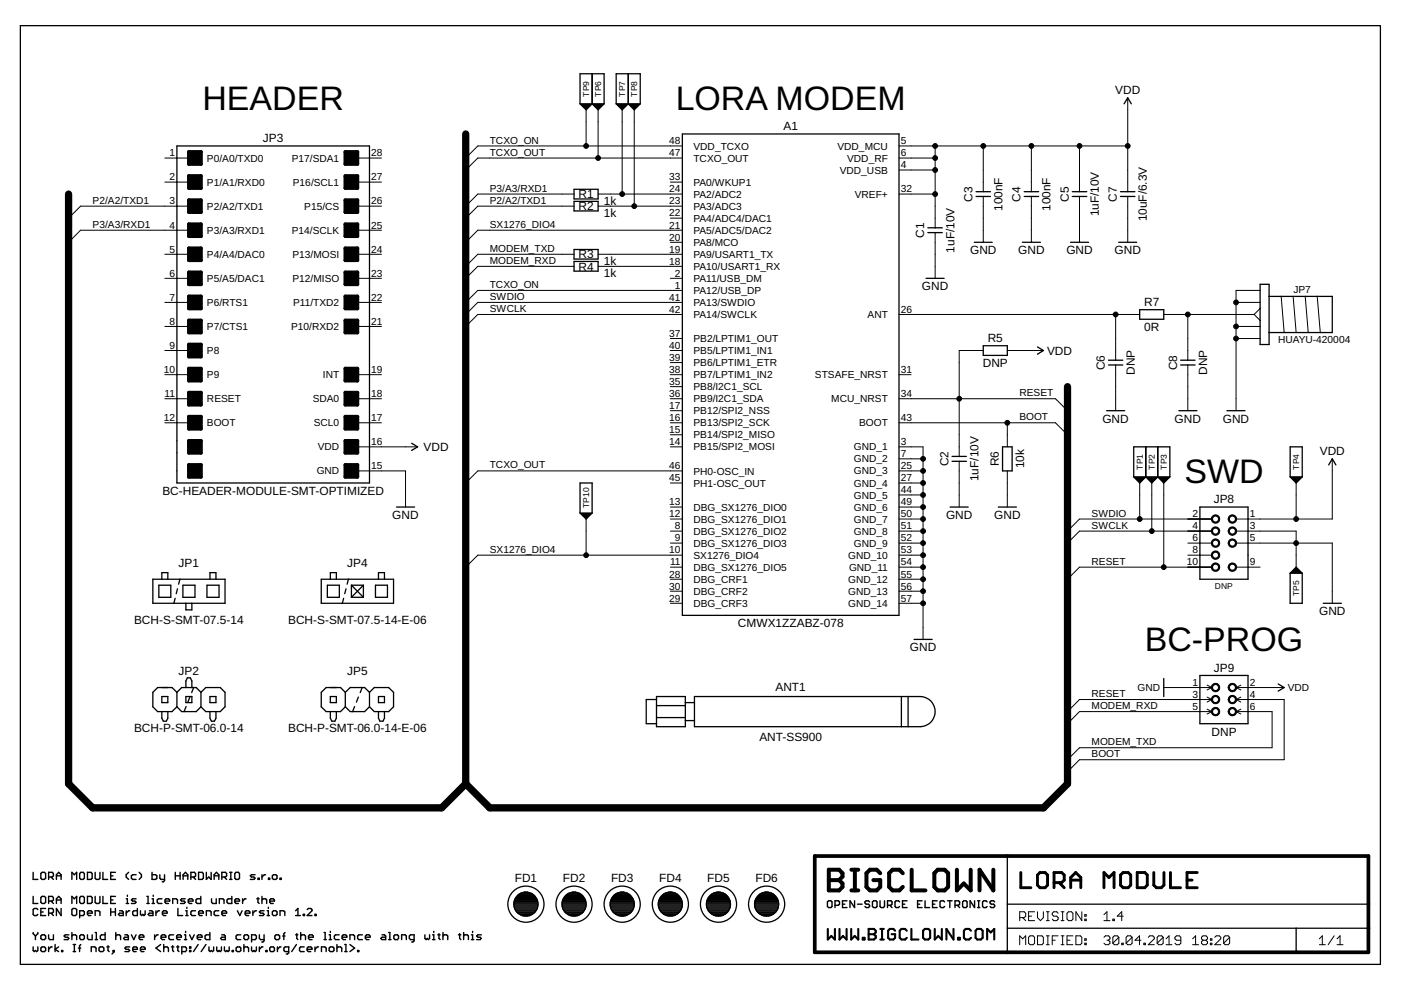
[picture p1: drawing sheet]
<svg xmlns="http://www.w3.org/2000/svg" width="297mm" height="210mm" viewBox="0 0 297 210" stroke-linecap="round" stroke-linejoin="round" font-family="sans-serif">
<g fill="none" stroke="#000" stroke-width=".3">
<path d="M7 185v1.5h1M7 190.1v1.5h1M7 197.7v.3l.5 .5M7.5 198.5v.7M8 192.8l-.2-.2h-.5l-.3 .2v1.1l.3 .2h.5l.2-.2M8 197.7v.3l-.5 .5M8.7 185.2l.2-.2h.5l.3 .2v1l-.3 .3h-.5l-.2-.3zM8.7 193.4h.5M8.9 190.1h.5l.3 .2v1l-.3 .3h-.5l-.2-.3v-1zM8.9 198.2h.5l.3 .3v.5l-.3 .2h-.5l-.2-.2v-.5zM9.7 192.6h-1v1.5h1M10.3 185.9h.8l.2-.2v-.5l-.2-.2h-.8v1.5"/>
<path d="M10.3 191.1h.8l.2-.3v-.5l-.2-.2h-.8v1.5M10.3 193.6h.8l.2-.2v-.6l-.2-.2h-.8v1.5M10.3 198.2v.8l.3 .2h.7v-1M10.8 185.9l.5 .6M10.8 191.1l.5 .5M10.8 193.6l.5 .5M12 186.5v-1l.4-.5 .6 .5v1M12 191.6v-1l.4-.5 .6 .5v1M12 185.7h1M12 190.8h1M13 192.6v1.5l-1-1.5v1.5M14.6 198.2h-.8l-.2 .3 .2 .2h.6l.2 .3-.2 .2h-.8"/>
<path d="M15.2 186.5v-1.5l.5 .5 .6-.5v1.5M15.2 191.6v-1.5l.5 .5 .6-.5v1.5M15.2 192.8l.3-.2h.5l.3 .2v1.1l-.3 .2h-.5l-.3-.2zM15.2 197.7v1.5M15.2 198.5l.3-.3h.5l.3 .3v.7M16.9 185.2l.2-.2h.5l.3 .2v1l-.3 .3h-.5l-.2-.3zM16.9 194.1h.7l.3-.2v-.5l-.3-.3h-.7v1.5M17.1 190.1h.5l.3 .2v1l-.3 .3h-.5l-.2-.3v-1zM17.1 198.2h.5l.3 .3v.5l-.3 .2h-.5l-.2-.2v-.5zM18.5 185h.8l.2 .2v1l-.2 .3h-.8zM18.5 193.6h1v-.2l-.2-.3h-.5l-.3 .3v.5l.3 .2h.5M18.5 190.1h.8l.2 .2v1l-.2 .3h-.8z"/>
<path d="M18.5 198.2v.8l.3 .2h.7v-1M20.2 185v1.2l.2 .3h.5l.3-.3v-1.2M20.2 190.1v1.2l.2 .3h.5l.3-.3v-1.2M20.2 194.1v-1h.7l.3 .3v.7M20.2 199.2h.5M20.2 197.7h.2v1.5M21.8 185v1.5h1M21.8 190.1v1.5h1M22.3 197.7v1.5h-.8l-.2-.2v-.5l.2-.3h.8M23.5 185.7h.5M23.5 192.6v1.5M23.5 190.8h.5"/>
<path d="M23.5 193.4h1M24.5 185h-1v1.5h1M24.5 190.1h-1v1.5h1M24.5 192.6v1.5M24.6 198.5l.2-.3h.5l.3 .3v.7M24.6 197.7v1.5M25.4 193.1h.5l.2 .3v.7h-.7l-.3-.2 .3-.3h.7M26.5 198.2h.5l.2 .3v.7h-.7l-.3-.2 .3-.3h.7M26.8 193.1v1M26.8 191.6h.5M26.8 190.6h.2v1M27 189.8v.3"/>
<path d="M27.3 185l-.5 .5v.4l.5 .6M27.5 193.1h-.2l-.5 .5M27.9 198.2l.5 1 .5-1M28.9 185.5h-.8l-.2 .2v.5l.2 .3h.8M28.9 190.6h-.8l-.2 .2 .2 .3h.5l.3 .2-.3 .3h-.7M29.1 192.6v1.5h-.7l-.3-.2v-.5l.3-.3h.7M29.5 185l.5 .5v.4l-.5 .6M29.5 198.7h1v-.2l-.3-.3h-.5l-.2 .3v.5l.2 .2h.5M29.8 193.1v.8l.2 .2 .3-.2 .2 .2 .3-.2v-.8M31.1 191.6h.5M31.1 190.1h.3v1.5M31.7 193.1h.5l.2 .3v.7h-.7l-.3-.2 .3-.3h.7"/>
<path d="M32.2 185v1.5h.8l.3-.3v-.5l-.3-.2h-.8M32.2 191.6h.5M32.2 190.6h.3v1M32.5 189.8v.3M32.8 198.2v1M33.1 193.1v1M33.5 198.2h-.2l-.5 .5M33.8 193.1h-.2l-.5 .5M33.9 185.5v.7l.2 .3h.8M34.2 198.7h1v-.2l-.3-.3h-.5l-.2 .3v.5l.2 .2h.5M34.3 190.6h-.7l-.3 .2v.5l.3 .3h.7M34.4 193.6h1v-.2l-.2-.3h-.5l-.3 .3v.5l.3 .2h.5"/>
<path d="M34.9 185.5v1.2l-.3 .3h-.2M35 191.1h1v-.3l-.3-.2h-.5l-.2 .2v.5l.2 .3h.5M36.6 191.6v-1h.8l.2 .2v.8M36.8 198.2h-.8l-.2 .3v.5l.2 .2h.8M37.2 185.7h1M37.2 185v1.5M37.4 198.7h1.1v-.2l-.3-.3h-.5l-.3 .3v.5l.3 .2h.5M37.7 192.6v1.5h1M38.2 185v1.5M38.8 185.7h1M38.8 186.5v-1l.5-.5 .5 .5v1M39.1 199.2h.5"/>
<path d="M39.1 198.2h.2v1M39.3 190.6h-.8l-.2 .2 .2 .3h.5l.3 .2-.3 .3h-.7M39.3 197.5v.2M39.4 194.1h.5M39.4 193.1h.2v1M39.6 192.4v.2M39.9 191.1h1v-.3l-.2-.2h-.5l-.3 .2v.5l.3 .3h.5M40.2 198.2l.5 1 .5-1M40.5 185.9h.7l.3-.2v-.5l-.3-.2h-.7v1.5M41 185.9l.5 .6M41.5 193.1h-.8l-.2 .3v.5l.2 .2h.8M41.8 198.7h1v-.2l-.2-.3h-.5l-.3 .3v.5l.3 .2h.5"/>
<path d="M42.1 185h.8l.2 .2v1l-.2 .3h-.8zM42.1 193.6h1v-.2l-.2-.3h-.5l-.3 .3v.5l.3 .2h.5M42.6 190.1v1.5h-.8l-.2-.3v-.5l.2-.2h.8M43.8 185v1.5l.5-.6 .5 .6v-1.5M43.8 194.1v-1h.7l.3 .3v.7M44.5 197.7v1.5h-.8l-.2-.2v-.5l.2-.3h.8M44.9 190.6v.7l.2 .3h.7v-1M45.4 185.7h1M45.4 186.5v-1l.5-.5 .5 .5v1M46.4 193.1h-.7l-.3 .3v.5l.3 .2h.7M46.5 191.6v-1h.7l.3 .2v.8M47 198.2h.5l.3 .3v.7h-.8l-.2-.2 .2-.3h.8"/>
<path d="M47 185.9h.8l.2-.2v-.5l-.2-.2h-.8v1.5M47 193.6h1v-.2l-.2-.3h-.5l-.3 .3v.5l.3 .2h.5M47.5 185.9l.5 .6M48.7 186.5h.5M48.7 185h.5M48.9 185v1.5M49.1 190.1v1.5h-.7l-.3-.3v-.5l.3-.2h.7M49.8 185.2l.2-.2h.5l.3 .2v1l-.3 .3h-.5l-.2-.3zM49.8 191.1h1l-.3-.5h-.5l-.2 .2v.5l.2 .3h.5M50.3 193.1l.5 1 .5-1M51.1 198.2h-.8l-.2 .3v.5l.2 .2h.8M51.4 190.6v1"/>
<path d="M51.9 198.2h.6l.2 .3v.5l-.2 .2h-.6l-.2-.2v-.5zM52 193.6h1v-.2l-.3-.3h-.5l-.2 .3v.5l.2 .2h.5M52.2 190.6h-.3l-.5 .5M53.3 199.2h.8l.3-.2v-.5l-.3-.3h-.8v1.5M53.6 193.1v1M54.1 185.5h-.8l-.2 .2 .2 .2h.5l.3 .3-.3 .3h-.7M54.4 193.1h-.3l-.5 .5M54.4 190.6h.5M54.7 190.3v1l.2 .3M54.7 186.2h.3v.3h-.3zM55 198.2v.8l.2 .2h.8M55.5 185.5v1"/>
<path d="M55.5 190.1v1.5M55.5 190.8l.3-.2h.5l.2 .2v.8M56 193.1h-.8l-.2 .3 .2 .2h.6l.2 .3-.2 .2h-.8M56 198.2v1.3l-.2 .2h-.3M56.3 185.5h-.3l-.5 .4M56.6 194.1h.5M56.6 193.1h.3v1M56.9 192.4v.2M56.9 186.2h.3v.3h-.3zM57.2 191.1h1v-.3l-.3-.2h-.5l-.2 .2v.5l.2 .3h.5M57.7 185.7l.3-.2h.5l.2 .2v.5l-.2 .3h-.5l-.3-.3zM58 193.1h.5l.2 .3v.5l-.2 .2h-.5l-.3-.2v-.5z"/>
<path d="M58.5 198.2h.5l.3 .3v.5l-.3 .2h-.5l-.2-.2v-.5zM59.4 186.2h.2v.3h-.2zM59.4 194.1v-1h.7l.3 .3v.7M59.9 198.5h.5M60.4 197.7l-.2 .3v1.2M62.7 194.1h1M62.7 193.1l.5-.5v1.5M62.7 198.2h.5M62.9 198v1l.3 .2M63.8 198.5l.2-.3h.5l.3 .3v.7M63.8 197.7v1.5M64.3 193.9h.3v.2h-.3z"/>
<path d="M65.1 192.8l.3-.2h.5l.2 .2v.3l-1 1h1M65.4 198.7h1v-.2l-.2-.3h-.5l-.3 .3v.5l.3 .2h.5M66.8 193.9h.2v.2h-.2zM68.7 199.2h.5M68.7 197.7h.2v1.5M69.8 199.2h.5M69.8 198.2h.2v1M70 197.5v.2M71.9 198.2h-.8l-.2 .3v.5l.2 .2h.8M72.5 198.7h1v-.2l-.2-.3h-.5l-.3 .3v.5l.3 .2h.5M74.2 199.2v-1h.7l.3 .3v.7M76.8 198.2h-.7l-.3 .3v.5l.3 .2h.7"/>
<path d="M77.5 198.7h1l-.3-.5h-.5l-.2 .3v.5l.2 .2h.5M81 198.2h.5l.3 .3v.7h-.8l-.2-.2 .2-.3h.8M82.4 199.2h.5M82.4 197.7h.3v1.5M83.5 198.5l.3-.3h.5l.2 .3v.5l-.2 .2h-.5l-.3-.2zM85.2 199.2v-1h.7l.2 .3v.7M87.8 199.2h-.8l-.2-.2v-.5l.2-.3h.8v1.3l-.3 .2h-.2M90.1 198.2v.8l.2 .2 .3-.2 .2 .2 .3-.2v-.8M91.7 199.2h.5M91.7 198.2h.3v1M92 197.5v.2M92.8 198.2h.5"/>
<path d="M93.1 198v1l.2 .2M93.9 198.5l.3-.3h.5l.2 .3v.7M93.9 197.7v1.5M97.2 198.2h.5M97.5 198v1l.2 .2M98.3 198.5l.3-.3h.5l.2 .3v.7M98.3 197.7v1.5M99.9 199.2h.6M99.9 198.2h.3v1M100.2 197.5v.2M102 198.2h-.7l-.3 .3 .3 .2h.5l.2 .3-.2 .2h-.8M175.4 191.2l.3-.2h.5l.2 .2v1l-.2 .2h-.5l-.3-.2z"/>
<path d="M177 191.9h.8l.2-.2v-.5l-.2-.2h-.8v1.4M178.6 191.7h.5M179.6 191h-1v1.4h1M181.2 191v1.4l-1-1.4v1.4M181.8 191.7h1M184.4 191.2l-.3-.2h-.5l-.2 .2v.3l.2 .2h.5l.3 .2v.3l-.3 .2h-.5l-.2-.2M185 191.2l.2-.2h.5l.2 .2v1l-.2 .2h-.5l-.2-.2zM186.6 191v1.2l.2 .2h.5l.2-.2v-1.2M188.2 191.9h.7l.2-.2v-.5l-.2-.2h-.7v1.4M188.7 191.9l.4 .5M190.7 191.2l-.2-.2h-.5l-.2 .2v1l.2 .2h.5l.2-.2M191.3 191.7h.5"/>
<path d="M192.3 191h-1v1.4h1M194.5 191.7h.5M195.5 191h-1v1.4h1M196.1 191v1.4h1M197.7 191.7h.5M198.7 191h-1v1.4h1M200.3 191.2l-.3-.2h-.5l-.2 .2v1l.2 .2h.5l.3-.2M200.9 191h1M201.4 191v1.4M202.5 191.9h.7l.3-.2v-.5l-.3-.2h-.7v1.4M203 191.9l.5 .5M204.1 191.2l.2-.2h.5l.2 .2v1l-.2 .2h-.5l-.2-.2z"/>
<path d="M206.6 191v1.4l-.9-1.4v1.4M207.3 191h.5M207.3 192.4h.5M207.5 191v1.4M209.3 191.2l-.3-.2h-.4l-.3 .2v1l.3 .2h.4l.3-.2M210.9 191.2l-.2-.2h-.5l-.3 .2v.3l.3 .2h.5l.2 .2v.3l-.2 .2h-.5l-.3-.2M7 200.8v.7l.3 .3 .2-.3 .3 .3 .2-.3v-.7M8.9 200.8h.5l.3 .2v.5l-.3 .3h-.5l-.2-.3v-.5zM10.3 200.8v1M11.1 200.8h-.3l-.5 .5M11.7 200.3v1.5M12.4 200.8l-.7 .5 .7 .5"/>
<path d="M13.1 201.5h.2v.3h-.2zM15.5 201.8h.5M15.5 200.3h.5M15.8 200.3v1.5M16.6 201h.5M17.1 200.3l-.2 .2v1.3M19.3 201.8v-1h.8l.3 .2v.8M21 201l.3-.2h.5l.2 .2v.5l-.2 .3h-.5l-.3-.3zM22.6 200.8h.6M22.9 200.5v1l.3 .3M24 201.5h.2v.3h-.2zM24.2 201.8l-.5 .5"/>
<path d="M27.5 200.8h-.8l-.2 .2 .2 .3h.5l.3 .2-.3 .3h-.7M28.1 201.3h1v-.3l-.2-.2h-.5l-.3 .2v.5l.3 .3h.5M29.8 201.3h1v-.3l-.3-.2h-.5l-.2 .2v.5l.2 .3h.5M34.1 200.3l-1 .7 1 .8M34.7 201l.3-.2h.5l.2 .2v.8M34.7 200.3v1.5M36.3 200.8h.6M36.6 200.5v1l.3 .3M37.4 200.8h.6M37.7 200.5v1l.3 .3M38.5 201.8h.8l.2-.3v-.5l-.2-.2h-.8v1.5M40.2 201.5h.2v.3h-.2z"/>
<path d="M40.2 200.8h.2v.2h-.2zM42 200.3l-1 1.5M43.7 200.3l-1 1.5M44.3 200.8v.7l.3 .3 .2-.3 .3 .3 .2-.3v-.7M46 200.8v.7l.2 .3 .2-.3 .3 .3 .2-.3v-.7M47.6 200.8v.7l.2 .3 .3-.3 .2 .3 .3-.3v-.7M49.2 201.5h.3v.3h-.3zM50.1 201l.2-.2h.5l.3 .2v.5l-.3 .3h-.5l-.2-.3zM51.7 201l.2-.2h.6l.2 .2v.8M51.7 200.3v1.5M53.3 200.8v.7l.3 .3 .2-.3 .3 .3 .3-.3v-.7M55 200.8v1"/>
<path d="M55.8 200.8h-.3l-.5 .5M56.4 201.5h.2v.3h-.2zM57.4 200.8h.5l.3 .2v.5l-.3 .3h-.5l-.2-.3v-.5zM58.8 200.8v1M59.6 200.8h-.3l-.5 .5M61.2 201.8h-.7l-.3-.3v-.5l.3-.2h.7v1.2l-.2 .3h-.3M62.8 200.3l-1 1.5M64.5 200.8h-.8l-.2 .2v.5l.2 .3h.8M65.1 201.3h1v-.3l-.2-.2h-.5l-.3 .2v.5l.3 .3h.5M66.8 200.8v1M67.5 200.8h-.2l-.5 .5M68.2 201.8v-1h.7l.3 .2v.8"/>
<path d="M70 200.8h.5l.3 .2v.5l-.3 .3h-.5l-.2-.3v-.5zM71.4 201l.3-.2h.5l.3 .2v.8M71.4 200.3v1.5M73.1 201.8h.5M73.1 200.3h.2v1.5M74.2 200.3l1 .7-1 .8M75.8 201.5h.3v.3h-.3z"/>
</g>
<g fill="none" stroke="#000" stroke-width=".21">
<path d="M34.9 33.5h5.1M34.9 38.6h5.1M75.8 33.5h5.1M75.8 38.6h5.1M124.3 23.3v7.6M126.8 23.3v10.2M131.9 23.3v17.8M134.5 23.3v20.4M142.1 38.6h2.6M144.7 33.5h-43.4l-2.6 2.5M144.7 30.9h-43.4l-2.6 2.6M190.6 33.5h7.7"/>
<path d="M190.6 36h7.7M190.6 30.9h48.5M198.3 30.9v17.4M208.5 30.9v9.7M218.7 30.9v9.7M228.9 30.9v9.7M239.1 20.7v19.9M34.9 53.9h5.1M34.9 59h5.1M40 43.7h-22.9l-2.6 2.5M40 48.8h-22.9l-2.6 2.6M75.8 43.7h5.1"/>
<path d="M75.8 48.8h5.1M75.8 53.9h5.1M75.8 59h5.1M121.7 43.7h-20.4l-2.6 2.5M121.7 53.9h-20.4l-2.6 2.6M121.7 56.5h-20.4l-2.6 2.5M121.7 41.1h-20.4l-2.6 2.6M126.8 43.7h17.9M126.8 53.9h17.9M126.8 56.5h17.9M126.8 41.1h17.9M142.1 59h2.6"/>
<path d="M142.1 51.4h2.6M142.1 46.2h2.6M144.7 48.8h-43.4l-2.6 2.6M190.6 41.1h7.7M198.3 49.3v9.7M208.5 41.7v9.7M218.7 41.7v9.7M228.9 41.7v9.7M239.1 41.7v9.7M34.9 64.1h5.1M34.9 69.2h5.1M34.9 74.3h5.1"/>
<path d="M34.9 79.4h5.1M75.8 64.1h5.1M75.8 69.2h5.1M75.8 79.4h5.1M142.1 74.3h2.6M142.1 79.4h2.6M142.1 71.8h2.6M142.1 76.9h2.6M144.7 64.1h-43.4l-2.6 2.6M144.7 61.6h-43.4l-2.6 2.5M144.7 66.7h-43.4l-2.6 2.5M190.6 79.4h2.6"/>
<path d="M190.6 66.7h51M208.5 74.3h-5.1v22.5M213.6 74.3h7.6M236.5 66.7v9.7M236.5 77.4v9.7M246.7 66.7h19.2M251.8 66.7v9.7M251.8 77.4v9.7M262.1 64.1h5.1M262.1 69.2h5.1M262.1 71.8h5.1M265.9 66.7l1.3 1.2"/>
<path d="M267.2 61.6h-5.1v25.5M267.2 65.4l-1.3 1.3M271.6 62.8l.7 7.7M274.2 62.8l.6 7.7M276.7 62.8l.7 7.7M279.3 62.8l.6 7.7M34.9 89.6h5.1M34.9 84.5h5.1M75.8 99.8h10.2v7.7M75.8 94.7h12.7M75.8 89.6h5.1M75.8 84.5h5.1"/>
<path d="M142.1 94.7h2.6M142.1 89.6h2.6M142.1 84.5h2.6M142.1 92.2h2.6M142.1 87.1h2.6M142.1 82h2.6M144.7 99.8h-43.4l-2.6 2.6M190.6 99.8h5.1M190.6 94.7h5.1v40.9M190.6 89.6h33.2l2.5 2.6M190.6 84.5h33.2l2.5 2.6M190.6 97.3h5.1"/>
<path d="M203.4 97.8v9.7M213.6 89.6v5.1M213.6 99.8v7.7M282.5 97.3v12.7h-20.4M124.3 110v7.7M142.1 112.6h2.6M142.1 115.1h2.6M142.1 110h2.6M142.1 107.5h2.6M142.1 102.4h2.6M144.7 117.7h-43.4l-2.6 2.5M190.6 112.6h5.1"/>
<path d="M190.6 115.1h5.1M190.6 117.7h5.1M190.6 110h5.1M190.6 107.5h5.1M190.6 102.4h5.1M190.6 104.9h5.1M241.6 102.4v7.6M244.2 102.4v10.2M246.7 102.4v17.8M251.8 115.1h5.2M251.8 117.7h5.2M257 112.6h-28.1l-2.6 2.5"/>
<path d="M257 110h-28.1l-2.6 2.6M262.1 112.6h12.7v7.6M262.1 115.1h20.4v12.8M274.8 102.4v7.6M142.1 120.2h2.6M142.1 122.8h2.6M142.1 127.9h2.6M142.1 125.3h2.6M190.6 120.2h5.1M190.6 122.8h5.1M190.6 127.9h5.1M190.6 125.3h5.1"/>
<path d="M257 120.2h-28.1l-2.6 2.6M262.1 120.2h5.1M246.7 145.8h10.3M255.9 145.3l1.1 .5M255.9 147.8l1.1 .5M255.9 150.4l1.1 .5M257 148.3h-28.1l-2.6 2.6M257 150.9h-28.1l-2.6 2.5M257 145.8l-1.1 .5M257 148.3l-1.1 .5M257 150.9l-1.1 .5M262.1 145.8h10.2"/>
<path d="M262.1 148.3h10.2v12.8h-43.4l-2.6 2.5M262.1 150.9h7.6v7.6h-40.8l-2.6 2.6M262.1 145.8l1 .5M262.1 148.3l1 .5M262.1 150.9l1 .5M263.1 145.3l-1 .5M263.1 147.8l-1 .5M263.1 150.4l-1 .5M216.2 194.6h.9l.4-.4v-.6l-.4-.3h-.9v1.9M216.8 194.6l.7 .6M218.1 194.2h.6M218.4 198.4h.6l.4 .3v1.3l-.4 .3h-.6l-.3-.3v-1.3z"/>
<path d="M219.4 193.3h-1.3v1.9h1.3M220 193.3v1.3l.6 .6 .6-.6v-1.3M220 198.4h.9l.3 .3v1.3l-.3 .3h-.9zM221.8 193.3h.7M221.8 195.2h.7M221.8 198.4h.7M222.2 193.3v1.9M222.2 198.4v1.9M223.1 199.3h.6M224.3 193.6l-.3-.3h-.6l-.3 .3v.3l.3 .3h.6l.3 .4v.3l-.3 .3h-.6l-.3-.3M224.3 198.4h-1.2v1.9M225 193.3h.6"/>
<path d="M225 195.2h.6M225 198.4h.6M225.3 193.3v1.9M225.3 198.4v1.9M226.2 199.3h.7M226.5 193.3h.7l.3 .3v1.3l-.3 .3h-.7l-.3-.3v-1.3zM227.5 198.4h-1.3v1.9h1.3M228.1 198.4h.9l.4 .3v1.3l-.4 .3h-.9zM229.4 193.3v1.9l-1.3-1.9v1.9M230 194.9h.3v.3h-.3zM230 193.9h.3v.3h-.3zM230 199.1h.3v.2h-.3z"/>
<path d="M230 200h.3v.3h-.3zM234.1 195.2h1.2M234.1 198.7l.3-.3h.6l.3 .3v.4l-.3 .2M234.1 193.9l.6-.6v1.9M234.7 199.3h.3M235 199.3l.3 .4v.3l-.3 .3h-.6l-.3-.3M235.9 194.9h.4v.3h-.4zM237.2 198.7l-.3-.3h-.6l-.4 .3v1.3M237.2 198.7v1.3l-.3 .3h-.6l-.4-.3M237.2 198.7l-1.3 1.3M237.8 200h.3v.3h-.3zM238.1 194.2h-1.2l.9-.9v1.9"/>
<path d="M240 198.7l-.3-.3h-.6l-.3 .3v1.3M240 198.7v1.3l-.3 .3h-.6l-.3-.3M240 198.7l-1.2 1.3M241.9 199.3h-1.3l1-.9v1.9M242.5 200h.3v.3h-.3zM243.5 198.7l.3-.3h.6l.3 .3v.4l-1.2 1.2h1.2M246.6 198.7l-.3-.3h-.6l-.4 .3v1.3M246.6 198.7v1.3l-.3 .3h-.6l-.4-.3M246.6 198.7l-1.3 1.3M247.2 199.1l.7-.7v1.9M250.4 199.3h-1l-.3-.2v-.4l.3-.3h.6l.4 .3v1.3l-.4 .3h-.6l-.3-.3M252.9 199.1l.6-.7v1.9"/>
<path d="M255.1 199.3l-.4-.2v-.4l.4-.3h.6l.3 .3v.4l-.3 .2M255.1 199.3l-.4 .4v.3l.4 .3h.6l.3-.3v-.3l-.3-.4M255.1 199.3h.6M256.6 200h.3v.3h-.3zM256.6 199.1h.3v.2h-.3zM257.6 198.7l.3-.3h.6l.3 .3v.4l-1.2 1.2h1.2M260.7 198.7l-.3-.3h-.6l-.4 .3v1.3M260.7 198.7v1.3l-.3 .3h-.6l-.4-.3M260.7 198.7l-1.3 1.3M279.7 199.1l.7-.7v1.9M282.9 198.4l-1.3 1.9M283.5 199.1l.6-.7v1.9"/>
<path d="M216.2 200.3v-1.9l.6 .7 .7-.7v1.9M221.8 200.3h.7M225 200.3h.6M247.2 200.3h1.3M252.9 200.3h1.2M279.7 200.3h1.3M283.5 200.3h1.3"/>
</g>
<g fill="none" stroke="#000" stroke-width=".28">
<path d="M4.3 5.4h288.4v199.1h-288.4zM125.5 15.6v6.4M133.2 15.6v6.4M37.5 30.9h40.8v71.5h-40.8zM123 22v-6.4h5.1v6.4M123 22h5.1M123 22l1.3 1.3 1.2-1.3M123.2 22.1h2.1M123.4 22.3h1.8M123.5 22.4h1.5M123.6 22.5h1.3M123.8 22.6h1"/>
<path d="M123.9 22.8h.8M124 22.9h.5M124.1 23h.3M125.5 22l1.3 1.3 1.3-1.3M125.8 22.1h2M125.9 22.3h1.8M126 22.4h1.6M126.2 22.5h1.2M126.3 22.6h1M126.4 22.8h.8M126.6 22.9h.5M126.7 23h.2"/>
<path d="M130.6 22l1.3 1.3 1.3-1.3M130.6 22v-6.4h5.1v6.4M130.6 22h5.1M130.9 22.1h2M131 22.3h1.8M131.1 22.4h1.6M131.3 22.5h1.2M131.4 22.6h1M131.5 22.8h.8M131.7 22.9h.5M131.8 23h.2M133.2 22l1.3 1.3 1.2-1.3"/>
<path d="M133.5 22.1h2M133.6 22.3h1.8M133.7 22.4h1.5M133.8 22.5h1.3M134 22.6h1M134.1 22.8h.8M134.2 22.9h.5M134.3 23h.3M144.7 28.4h45.9v102.1h-45.9zM238.3 22l.8-1.3 .8 1.3M121.7 40.1h5.1v2.1h-5.1zM121.7 42.7h5.1v2h-5.1z"/>
<path d="M121.7 52.9h5.1v2h-5.1zM121.7 55.4h5.1v2.1h-5.1zM196.3 59h3.9M196.7 49.3h3.1M196.7 48.3h3.1M206.6 51.4h3.8M206.9 41.7h3.1M206.9 40.6h3.1M216.8 51.4h3.8M217.1 41.7h3.1M217.1 40.6h3.1M227 51.4h3.8"/>
<path d="M227.4 41.7h3M227.4 40.6h3M237.2 51.4h3.8M237.6 41.7h3M237.6 40.6h3M208.5 73.3h5.1v2.1h-5.1zM220 73.6l1.2 .7-1.2 .8M235 77.4h3.1M235 76.4h3.1M241.6 65.7h5.1v2h-5.1zM250.3 77.4h3.1M250.3 76.4h3.1"/>
<path d="M267.2 60.3h1.9v12.7h-1.9zM269.1 62.8h13.4v7.7h-13.4M87.3 94l1.2 .7-1.2 .8M201.8 97.8h3.1M201.8 96.8h3.1M212.6 94.7h2v5.1h-2zM234.6 87.1h3.9M242.9 94.7v6.4M245.5 94.7v6.4M249.9 87.1h3.9M260.1 87.1h3.9M281.7 98.6l.8-1.3 .7 1.3"/>
<path d="M84.1 107.5h3.8M123 108.8v-6.4h2.5v6.4M123 108.8l1.3 1.2 1.2-1.2M123 108.8h2.5M123.2 108.9h2.1M123.4 109h1.8M123.5 109.2h1.5M123.6 109.3h1.3M123.8 109.4h1M123.9 109.5h.8M124 109.7h.5M124.1 109.8h.3"/>
<path d="M201.4 107.5h3.9M211.7 107.5h3.8M240.4 101.1v-6.4h7.6v6.4M240.4 101.1l1.2 1.3 1.3-1.3M240.4 101.1h7.6M240.6 101.2h2.1M240.7 101.4h1.8M240.9 101.5h1.5M241 101.6h1.3M241.1 101.7h1M241.3 101.9h.7M241.4 102h.5"/>
<path d="M241.5 102.1h.3M242.9 101.1l1.3 1.3 1.3-1.3M243.2 101.2h2M243.3 101.4h1.8M243.4 101.5h1.6M243.6 101.6h1.2M243.7 101.7h1M243.8 101.9h.8M243.9 102h.6M244.1 102.1h.2M245.5 101.1l1.2 1.3 1.3-1.3M245.7 101.2h2.1"/>
<path d="M245.9 101.4h1.7M246 101.5h1.5M246.1 101.6h1.3M246.2 101.7h1M246.4 101.9h.7M246.5 102h.5M246.6 102.1h.3M254.4 107.5h10.2v15.3h-10.2zM273.5 101.1v-6.4h2.6v6.4M273.5 101.1h2.6M273.5 101.1l1.3 1.3 1.3-1.3M273.8 101.2h2"/>
<path d="M273.9 101.4h1.8M274 101.5h1.6M274.2 101.6h1.3M274.3 101.7h1M274.4 101.9h.8M274.6 102h.5M274.7 102.1h.3M32.4 122.8h15.3v5.1h-15.3zM33.7 124.1h2.5v2.5h-2.5zM34.3 122.8v-1.4h1.3v1.4M37.1 126.9l-.2 1M37.6 124.8l-.2 1.1"/>
<path d="M38.1 122.8l-.2 1.1M38.8 124.1h2.5v2.5h-2.5zM39.4 127.9v1.4h1.3v-1.4M43.9 124.1h2.5v2.5h-2.5zM44.5 122.8v-1.4h1.3v1.4M68.1 122.8h15.3v5.1h-15.3zM69.4 124.1h2.5v2.5h-2.5zM70 122.8v-1.4h1.3v1.4M72.9 126.9l-.3 1M73.4 124.8l-.3 1.1M73.9 122.8l-.3 1.1M74.5 124.1h2.5"/>
<path d="M74.5 126.6h2.5M74.5 124.1v2.5M74.5 124.1l2.5 2.5M77 124.1v2.5M77 124.1l-2.5 2.5M79.6 124.1h2.5v2.5h-2.5zM80.2 122.8v-1.4h1.3v1.4M193.8 135.6h3.8M273.5 121.5v6.4h2.6v-6.4M273.5 121.5l1.3-1.3 1.3 1.3M273.5 121.5h2.6M273.8 121.4h2"/>
<path d="M273.9 121.3h1.8M274 121.2h1.6M274.2 121h1.3M274.3 120.9h1M274.4 120.8h.8M274.6 120.6h.5M274.7 120.5h.3M280.6 127.9h3.8M34.3 147.7h1.3v1.3h-1.3zM34.3 150.9v1.4l.3 .6h.7l.3-.6v-1.4M37.5 146.8v3.1M37.5 146.8l-1-1h-3.1l-1 1v3.1l1 1h3.1l1-1"/>
<path d="M37.5 146.8l1-1h3.1l1 1M37.5 149.9l1 1h3.1l1-1M39.4 145.8v-1.4l.3-.7h.7l.3 .7v1.4M39.4 147.7h1.3v1.3h-1.3zM39.5 149.8l-.5 1.1M40.3 147.8l-.5 1.1M41.1 145.8l-.5 1.1M42.6 146.8l1-1h3.1l1 1v3.1l-1 1h-3.1l-1-1M42.6 146.8v3.1M44.5 147.7h1.3v1.3h-1.3zM44.5 150.9v1.4l.3 .6h.7l.3-.6v-1.4M70 147.7h1.3v1.3h-1.3z"/>
<path d="M70 150.9v1.4l.4 .6h.6l.3-.6v-1.4M73.2 146.8l-1-1h-3l-1.1 1v3.1l1.1 1h3l1-1M73.2 146.8l1.1-1h3l1 1M73.2 149.9l1.1 1h3l1-1M73.2 146.8v3.1M75.2 149.8l-.4 1.1M76 147.8l-.4 1.1M76.8 145.8l-.4 1.1M78.3 146.8v3.1M78.3 146.8l1.1-1h3l1 1v3.1l-1 1h-3l-1.1-1M80.2 147.7h1.3v1.3h-1.3zM80.2 150.9v1.4l.4 .6h.6l.3-.6v-1.4"/>
<path d="M139.2 147.7h6.1v6.4h-6.1zM139.2 149.6h6.1M139.2 152.1h6.1M139.2 148.3h-2.2v5.1h2.2M145.3 149h1.9M145.3 152.8h1.9M147.2 147.7h47.9a3.2 3.2 0 0 1 3.2 3.2 3.2 3.2 0 0 1-3.2 3.2h-47.9zM191.1 147.7v6.4M192.5 147.7v6.4M246.7 143.8v3.9M254.4 143.2h10.2v10.2h-10.2zM271 145l1.3 .8-1.3 .7"/>
<path d="M109 191.9h5M109 191.6h5M109 191.4h5M109 192.1a2.56 2.56 0 0 0 4.2 1.5M109 192.1h5M109 191.2h5M109 192.3h5M109.1 191h4.8M109.1 192.5h4.8M109.1 190.7h4.8M109.2 192.7h4.6M109.2 190.5h4.5"/>
<path d="M109.3 193h4.4M109.4 190.3h4.2M109.4 193.2h4.2M109.5 190.1h4M109.6 193.4h3.8M109.8 189.8h3.4M109.9 193.6h3.3M110 189.6h3M110.2 193.9h2.7M110.4 189.4h2.2M110.6 194.1h1.8M111.1 189.2h.8"/>
<path d="M111.1 189.2a2.57 2.57 0 0 0-2.1 2.9M111.2 189.2h.6M111.9 189.2l.7 .2M112.6 189.4l.8 .6 .6 1M114 191v1.1M114 192.1l-.2 .7-.6 .8M119.2 191.9h5M119.2 191.6h5M119.2 192.1h5M119.2 191.4h5M119.2 192.1l.2 .7 .6 .8M119.2 191.2h5"/>
<path d="M119.2 192.3h5M119.3 191l-.1 1.1M119.3 191h4.8M119.3 192.5h4.8M119.4 190.7h4.7M119.4 192.7h4.6M119.5 190.5h4.5M119.5 193h4.4M119.6 190.3h4.2M119.7 193.2h4.1M119.8 190.1h3.9M119.8 193.4h3.8"/>
<path d="M120 189.8h3.4M120.1 193.6h3.3M120.2 189.6h3M120.4 193.9h2.7M120.6 189.4h2.2M120.6 189.4l-.8 .6-.5 1M120.8 194.1h1.8M121.4 189.2h.6M122.1 189.2a2.62 2.62 0 0 1 2.1 1.8M122.1 189.2h-.8l-.7 .2M124.2 191v1.1M124.2 192.1a2.56 2.56 0 0 1-4.2 1.5"/>
<path d="M129.4 191.9h5.1M129.4 191.6h5.1M129.4 192.1h5M129.4 191.4h5.1M129.4 192.1a2.56 2.56 0 0 0 4.2 1.5M129.4 192.3h5M129.4 191.2h5M129.5 191h4.9M129.5 191l-.1 1.1M129.5 192.5h4.8M129.6 190.7h4.7M129.6 192.7h4.6"/>
<path d="M129.7 190.5h4.5M129.7 193h4.4M129.8 190.3h4.2M129.9 193.2h4.1M130 190.1h3.9M130 193.4h3.8M130.2 189.8h3.5M130.3 193.6h3.3M130.5 189.6h2.9M130.6 193.9h2.7M130.8 189.4h2.2M131 194.1h1.8"/>
<path d="M131.6 189.2h.6M132.3 189.2l.7 .2M132.3 189.2a2.53 2.53 0 0 0-2.8 1.8M133 189.4l.8 .6 .6 1M134.4 191a2.53 2.53 0 0 1-.8 2.6M139.6 191.9h5.1M139.6 191.6h5.1M139.6 192.1h5.1M139.6 191.4h5.1M139.6 192.1l.4 1 .5 .5M139.6 191.2h5M139.7 192.3h4.9"/>
<path d="M139.7 191h4.9M139.7 191l-.1 1.1M139.7 192.5h4.8M139.8 190.7h4.7M139.8 192.7h4.6M139.9 190.5h4.5M139.9 193h4.4M140 190.3h4.3M140.1 193.2h4.1M140.2 190.1h3.9M140.3 193.4h3.7M140.4 189.8h3.5"/>
<path d="M140.5 193.6h3.3M140.5 193.6a2.56 2.56 0 0 0 3.3 0M140.7 189.6h2.9M140.8 193.9h2.7M141 189.4h2.2M141.1 189.4l-.9 .6-.5 1M141.2 194.1h1.8M141.8 189.2h.7M142.5 189.2l.7 .2M142.5 189.2h-.7l-.7 .2M143.2 189.4l.9 .6 .5 1M144.6 191l.1 1.1"/>
<path d="M144.7 192.1l-.4 1-.5 .5M149.8 191.6h5.1M149.8 191.9h5.1M149.8 191.4h5.1M149.8 192.1a2.56 2.56 0 0 0 2.5 2.1 2.56 2.56 0 0 0 2.6-2.1M149.8 192.1h5.1M149.8 191.2h5M149.9 192.3h4.9M149.9 191h4.9M149.9 191l-.1 1.1M149.9 192.5h4.8M150 190.7h4.7"/>
<path d="M150 192.7h4.7M150.1 190.5h4.5M150.1 193h4.4M150.2 190.3h4.3M150.3 193.2h4.1M150.4 190.1h3.9M150.5 193.4h3.7M150.6 189.8h3.5M150.7 193.6h3.3M150.9 189.6h2.9M151 193.9h2.7M151.2 189.4h2.2"/>
<path d="M151.4 194.1h1.8M152 189.2h.7M153.4 189.4l.9 .6 .5 1M153.4 189.4a2.56 2.56 0 0 0-3.5 1.6M154.8 191l.1 1.1M160 191.9h5.1M160 191.6h5.1M160 191.4h5.1M160 192.1h5.1M160 192.1l.2 .7 .7 .8M160 191.2h5M160.1 192.3h4.9"/>
<path d="M160.1 191h4.9M160.1 192.5h4.9M160.2 190.7h4.7M160.2 192.7h4.7M160.3 190.5h4.5M160.3 193h4.4M160.4 190.3h4.3M160.5 193.2h4.1M160.6 190.1h3.9M160.7 193.4h3.7M160.8 189.8h3.5M160.9 193.6a2.58 2.58 0 0 0 3.3 0"/>
<path d="M160.9 193.6h3.3M161.1 189.6h2.9M161.2 193.9h2.7M161.4 189.4h2.2M161.6 194.1h1.8M162.2 189.2a2.56 2.56 0 0 1 2.9 2.9M162.2 189.2a2.57 2.57 0 0 0-2.2 2.9M162.2 189.2h.7M165.1 192.1l-.2 .7-.7 .8M213.6 181.5v20.4M213.6 191.7h76.5M213.6 196.8h76.5"/>
<path d="M274.8 196.8v5.1"/>
<circle cx="111.5" cy="191.7" r="3.8"/>
<circle cx="121.7" cy="191.7" r="3.8"/>
<circle cx="131.9" cy="191.7" r="3.8"/>
<circle cx="142.1" cy="191.7" r="3.8"/>
<circle cx="152.3" cy="191.7" r="3.8"/>
<circle cx="162.5" cy="191.7" r="3.8"/>
</g>
<g fill="none" stroke="#000" stroke-width=".78">
<path d="M40 37.3h2.6v2.6h-2.6zM40 32.2h2.6v2.6h-2.6zM73.2 37.3h2.6v2.6h-2.6zM73.2 32.2h2.6v2.6h-2.6zM40 42.4h2.6v2.6h-2.6zM40 47.5h2.6v2.6h-2.6zM40 52.6h2.6v2.6h-2.6zM40 57.7h2.6v2.6h-2.6zM73.2 42.4h2.6v2.6h-2.6zM73.2 47.5h2.6v2.6h-2.6zM73.2 52.6h2.6v2.6h-2.6zM73.2 57.7h2.6v2.6h-2.6z"/>
<path d="M40 62.8h2.6v2.6h-2.6zM40 67.9h2.6v2.6h-2.6zM40 73h2.6v2.6h-2.6zM40 78.1h2.6v2.6h-2.6zM73.2 62.8h2.6v2.6h-2.6zM73.2 67.9h2.6v2.6h-2.6zM73.2 78.1h2.6v2.6h-2.6zM40 83.2h2.6v2.6h-2.6zM40 88.3h2.6v2.6h-2.6zM40 93.5h2.6v2.5h-2.6zM40 98.6h2.6v2.5h-2.6zM73.2 83.2h2.6v2.6h-2.6z"/>
<path d="M73.2 88.3h2.6v2.6h-2.6zM73.2 93.5h2.6v2.5h-2.6zM73.2 98.6h2.6v2.5h-2.6zM172.7 181.5h117.4v20.4h-117.4z"/>
</g>
<g fill="#000" stroke="#000" stroke-width=".21">
<path d="M40.1 37.3h2.5v2.6h-2.5zM40.1 32.2h2.5v2.6h-2.5zM73.2 32.2h2.6v2.6h-2.6zM73.2 37.3h2.6v2.6h-2.6zM40.1 42.4h2.5v2.6h-2.5zM40.1 47.5h2.5v2.6h-2.5zM40.1 52.6h2.5v2.6h-2.5zM40.1 57.7h2.5v2.6h-2.5zM73.2 42.4h2.6v2.6h-2.6zM73.2 47.5h2.6v2.6h-2.6zM73.2 52.6h2.6v2.6h-2.6zM73.2 57.7h2.6v2.6h-2.6z"/>
<path d="M40.1 62.8h2.5v2.6h-2.5zM40.1 67.9h2.5v2.6h-2.5zM40.1 73h2.5v2.6h-2.5zM40.1 78.2h2.5v2.5h-2.5zM73.2 62.8h2.6v2.6h-2.6zM73.2 67.9h2.6v2.6h-2.6zM73.2 78.2h2.6v2.5h-2.6zM40.1 83.3h2.5v2.5h-2.5zM40.1 88.4h2.5v2.5h-2.5zM40.1 98.6h2.5v2.5h-2.5zM40.1 93.5h2.5v2.5h-2.5zM73.2 83.3h2.6v2.5h-2.6z"/>
<path d="M73.2 88.4h2.6v2.5h-2.6zM73.2 93.5h2.6v2.5h-2.6zM73.2 98.6h2.6v2.5h-2.6z"/>
</g>
<path d="M175.7 184.4h2.2l.7 .7v.8l-.7 .7 .7 .7v.7l-.7 .8h-2.2zM175.7 186.6h2.2M180.5 184.4h1.5M180.5 188.8h1.5M181.3 184.4v4.4M186.6 185.1l-.7-.7h-1.5l-.7 .7v2.9l.7 .8h1.5l.7-.8v-1.4h-1.4M191.4 185.1l-.7-.7h-1.5l-.7 .7v2.9l.7 .8h1.5l.7-.8M193.3 184.4v4.4h2.9M198.8 184.4h1.5l.7 .7v2.9l-.7 .8h-1.5l-.7-.8v-2.9zM202.9 184.4v4.4l1.4-1.5 1.5 1.5v-4.4M210.6 184.4v4.4l-2.9-4.4v4.4" fill="none" stroke="#000" stroke-width=".85"/>
<g fill="none" stroke="#000" stroke-width=".44">
<path d="M175.5 197v2.2l.8-.7 .7 .7v-2.2M178 197v2.2l.7-.7 .8 .7v-2.2M180.5 197v2.2l.7-.7 .8 .7v-2.2M182.9 198.8h.4v.4h-.4zM184.2 197h1.1l.4 .3v.4l-.4 .4 .4 .4v.3l-.4 .4h-1.1zM184.2 198.1h1.1M186.6 199.2h.8M186.6 197h.8M187 197v2.2M189.8 197.3l-.4-.3h-.7l-.4 .3v1.5l.4 .4h.7l.4-.4v-.7h-.8M192.3 197.3l-.4-.3h-.8l-.3 .3v1.5l.3 .4h.8l.4-.4M193.2 197v2.2h1.5"/>
<path d="M195.7 197.3l.4-.3h.7l.4 .3v1.5l-.4 .4h-.7l-.4-.4zM198.2 197v2.2l.7-.7 .8 .7v-2.2M202.2 197v2.2l-1.5-2.2v2.2M203.1 198.8h.4v.4h-.4zM205.9 197.3l-.4-.3h-.8l-.3 .3v1.5l.3 .4h.8l.4-.4M207.2 197h.8l.3 .3v1.5l-.3 .4h-.8l-.4-.4v-1.5zM209.3 199.2v-2.2l.8 .7 .7-.7v2.2"/>
</g>
<g fill="none" stroke="#000" stroke-width=".61">
<path d="M216.4 185v3.2h2.2M220 185.5l.5-.5h1.1l.5 .5v2.2l-.5 .5h-1.1l-.5-.5zM223.5 187.1h1.6l.5-.5v-1.1l-.5-.5h-1.6v3.2M224.6 187.1l1 1.1M227 188.2v-2.1l1.1-1.1 1.1 1.1v2.1M227 186.6h2.2M234.1 188.2v-3.2l1 1.1 1.1-1.1v3.2M237.6 185.5l.5-.5h1.1l.5 .5v2.2l-.5 .5h-1.1l-.5-.5zM241.1 185h1.6l.5 .5v2.2l-.5 .5h-1.6zM244.6 185v2.7l.6 .5h1l.6-.5v-2.7M248.2 185v3.2h2.1M251.7 186.6h1.1"/>
<path d="M253.8 185h-2.1v3.2h2.1"/>
</g>
<g fill="#000" stroke="#000" stroke-width=".21">
<path d="M257 109.5a.89 .89 0 0 1 1.4 0 .89 .89 0 0 1-.4 1.4 .89 .89 0 0 1-1.2-.9h.3a.63 .63 0 0 1 .9-.5 .63 .63 0 0 1 .1 1.1 .63 .63 0 0 1-1-.3v-.3h-.3z" fill-rule="evenodd"/>
<path d="M257 112.1a.89 .89 0 0 1 1.4-.1 .89 .89 0 0 1-.4 1.4 .89 .89 0 0 1-1.2-.8h.3a.63 .63 0 0 1 .9-.5 .63 .63 0 0 1 .1 1 .63 .63 0 0 1-1-.3v-.2h-.3z" fill-rule="evenodd"/>
<path d="M257 114.6a.89 .89 0 0 1 1.4 0 .89 .89 0 0 1-.4 1.4 .89 .89 0 0 1-1.2-.9h.3a.63 .63 0 0 1 .9-.5 .63 .63 0 0 1 .1 1.1 .63 .63 0 0 1-1-.3v-.3h-.3z" fill-rule="evenodd"/>
<path d="M257 117.2a.89 .89 0 0 1 1.4 0 .89 .89 0 0 1-.4 1.3 .89 .89 0 0 1-1.2-.8h.3a.63 .63 0 0 1 .9-.5 .63 .63 0 0 1 .1 1 .63 .63 0 0 1-1-.3v-.2h-.3z" fill-rule="evenodd"/>
<path d="M260.6 109.5a.9 .9 0 0 1 1.4 0 .9 .9 0 0 1-.4 1.4 .9 .9 0 0 1-1.2-.9h.2a.64 .64 0 0 1 .9-.6 .64 .64 0 0 1 .2 1.1 .64 .64 0 0 1-1-.2l-.1-.3h-.2z" fill-rule="evenodd"/>
<path d="M260.8 111.8a.9 .9 0 0 1 1.3 .4 .9 .9 0 0 1-.6 1.3 .9 .9 0 0 1-1.1-.9h.2a.64 .64 0 0 1 .9-.6 .64 .64 0 0 1 .2 1 .64 .64 0 0 1-1-.2l-.1-.2h-.2z" fill-rule="evenodd"/>
<path d="M260.6 114.6a.9 .9 0 0 1 1.4 0 .9 .9 0 0 1-.4 1.4 .9 .9 0 0 1-1.2-.9h.2a.64 .64 0 0 1 .9-.6 .64 .64 0 0 1 .2 1.1 .64 .64 0 0 1-1-.2l-.1-.3h-.2z" fill-rule="evenodd"/>
<path d="M257 119.7a.89 .89 0 0 1 1.4 0 .89 .89 0 0 1-.4 1.4 .89 .89 0 0 1-1.2-.9h.3a.63 .63 0 0 1 .9-.5 .63 .63 0 0 1 .1 1.1 .63 .63 0 0 1-1-.3v-.3h-.3z" fill-rule="evenodd"/>
<path d="M260.6 119.7a.9 .9 0 0 1 1.4 0 .9 .9 0 0 1-.4 1.4 .9 .9 0 0 1-1.2-.9h.2a.64 .64 0 0 1 .9-.6 .64 .64 0 0 1 .2 1.1 .64 .64 0 0 1-1-.2l-.1-.3h-.2z" fill-rule="evenodd"/>
<path d="M257 145.2a.89 .89 0 0 1 1.4 0 .89 .89 0 0 1-.4 1.4 .89 .89 0 0 1-1.2-.8h.3a.63 .63 0 0 1 .9-.5 .63 .63 0 0 1 .1 1 .63 .63 0 0 1-1-.3v-.2h-.3z" fill-rule="evenodd"/>
<path d="M257 147.8a.89 .89 0 0 1 1.4 0 .89 .89 0 0 1-.4 1.3 .89 .89 0 0 1-1.2-.8h.3a.63 .63 0 0 1 .9-.5 .63 .63 0 0 1 .1 1.1 .63 .63 0 0 1-1-.4v-.2h-.3z" fill-rule="evenodd"/>
<path d="M257 150.3a.89 .89 0 0 1 1.4 0 .89 .89 0 0 1-.4 1.4 .89 .89 0 0 1-1.2-.8h.3a.63 .63 0 0 1 .9-.5 .63 .63 0 0 1 .1 1 .63 .63 0 0 1-1-.3v-.2h-.3z" fill-rule="evenodd"/>
<path d="M260.6 145.2a.9 .9 0 0 1 1.4 .1 .9 .9 0 0 1-.4 1.3 .9 .9 0 0 1-1.2-.8h.2a.64 .64 0 0 1 .9-.6 .64 .64 0 0 1 .2 1 .64 .64 0 0 1-1-.2l-.1-.2h-.2z" fill-rule="evenodd"/>
<path d="M260.8 147.6a.9 .9 0 0 1 1.3 .4 .9 .9 0 0 1-.6 1.2 .9 .9 0 0 1-1.1-.9h.2a.64 .64 0 0 1 .9-.6 .64 .64 0 0 1 .2 1.1 .64 .64 0 0 1-1-.3l-.1-.2h-.2z" fill-rule="evenodd"/>
<path d="M260.6 150.3a.9 .9 0 0 1 1.4 .1 .9 .9 0 0 1-.4 1.3 .9 .9 0 0 1-1.2-.8h.2a.64 .64 0 0 1 .9-.6 .64 .64 0 0 1 .2 1 .64 .64 0 0 1-1-.2l-.1-.2h-.2z" fill-rule="evenodd"/>
<circle cx="124.3" cy="30.9" r=".51"/>
<circle cx="126.8" cy="33.5" r=".51"/>
<circle cx="198.3" cy="30.9" r=".51"/>
<circle cx="198.3" cy="33.5" r=".51"/>
<circle cx="198.3" cy="36" r=".51"/>
<circle cx="208.5" cy="30.9" r=".51"/>
<circle cx="218.7" cy="30.9" r=".51"/>
<circle cx="228.9" cy="30.9" r=".51"/>
<circle cx="239.1" cy="30.9" r=".51"/>
<circle cx="131.9" cy="41.1" r=".51"/>
<circle cx="134.5" cy="43.7" r=".51"/>
<circle cx="198.3" cy="41.1" r=".51"/>
<circle cx="236.5" cy="66.7" r=".51"/>
<circle cx="251.8" cy="66.7" r=".51"/>
<circle cx="262.1" cy="64.1" r=".51"/>
<circle cx="262.1" cy="69.2" r=".51"/>
<circle cx="262.1" cy="71.8" r=".51"/>
<circle cx="195.7" cy="99.8" r=".51"/>
<circle cx="195.7" cy="97.3" r=".51"/>
<circle cx="203.4" cy="84.5" r=".51"/>
<circle cx="213.6" cy="89.6" r=".51"/>
<circle cx="124.3" cy="117.7" r=".51"/>
<circle cx="195.7" cy="102.4" r=".51"/>
<circle cx="195.7" cy="115.1" r=".51"/>
<circle cx="195.7" cy="104.9" r=".51"/>
<circle cx="195.7" cy="117.7" r=".51"/>
<circle cx="195.7" cy="107.5" r=".51"/>
<circle cx="195.7" cy="112.6" r=".51"/>
<circle cx="195.7" cy="110" r=".51"/>
<circle cx="241.6" cy="110" r=".51"/>
<circle cx="244.2" cy="112.6" r=".51"/>
<circle cx="274.8" cy="115.1" r=".51"/>
<circle cx="274.8" cy="110" r=".51"/>
<circle cx="195.7" cy="127.9" r=".51"/>
<circle cx="195.7" cy="120.2" r=".51"/>
<circle cx="195.7" cy="122.8" r=".51"/>
<circle cx="195.7" cy="125.3" r=".51"/>
<circle cx="246.7" cy="120.2" r=".51"/>
</g>
<path d="M98.7 28.4v137.8M14.5 41.1v125.1l5.1 5.1h74l5.1-5.1M226.3 82v84.2l-5.1 5.1h-117.4l-5.1-5.1" fill="none" stroke="#000" stroke-width="1.5"/>
<g font-size="7.2">
<text x="42.9" y="23.3">HEADER</text>
<text x="143.3" y="23.3">LORA MODEM</text>
<text x="251.1" y="102.4">SWD</text>
<text x="242.7" y="138.1">BC-PROG</text>
</g>
<g font-size="2.5">
<text x="236.4" y="20">VDD</text>
<text x="166.1" y="27.6">A1</text>
<text x="55.8" y="30.2">JP3</text>
<text x="122.7" y="42">R1</text>
<text x="122.7" y="44.6">R2</text>
<text x="128" y="43.4">1k</text>
<text x="128" y="46">1k</text>
<text x="206.2" y="42.8" transform="rotate(-90 206.2 42.8)">C3</text>
<text x="212.5" y="44.7" transform="rotate(-90 212.5 44.7)">100nF</text>
<text x="216.4" y="42.8" transform="rotate(-90 216.4 42.8)">C4</text>
<text x="222.8" y="44.7" transform="rotate(-90 222.8 44.7)">100nF</text>
<text x="226.6" y="42.8" transform="rotate(-90 226.6 42.8)">C5</text>
<text x="233" y="45.9" transform="rotate(-90 233 45.9)">1uF/10V</text>
<text x="236.8" y="42.8" transform="rotate(-90 236.8 42.8)">C7</text>
<text x="243.2" y="47" transform="rotate(-90 243.2 47)">10uF/6.3V</text>
<text x="196" y="50.4" transform="rotate(-90 196 50.4)">C1</text>
<text x="202.3" y="53.6" transform="rotate(-90 202.3 53.6)">1uF/10V</text>
<text x="205.7" y="53.9">GND</text>
<text x="215.9" y="53.9">GND</text>
<text x="226.1" y="53.9">GND</text>
<text x="236.3" y="53.9">GND</text>
<text x="122.7" y="54.8">R3</text>
<text x="122.7" y="57.4">R4</text>
<text x="128" y="56.2">1k</text>
<text x="128" y="58.8">1k</text>
<text x="195.5" y="61.6">GND</text>
<text x="242.6" y="64.9">R7</text>
<text x="242.6" y="70.2">0R</text>
<text x="208.4" y="77.9">DNP</text>
<text x="209.4" y="72.5">R5</text>
<text x="222" y="75.2">VDD</text>
<text x="234.2" y="78.5" transform="rotate(-90 234.2 78.5)">C6</text>
<text x="240.6" y="79.5" transform="rotate(-90 240.6 79.5)">DNP</text>
<text x="249.6" y="78.5" transform="rotate(-90 249.6 78.5)">C8</text>
<text x="255.9" y="79.5" transform="rotate(-90 255.9 79.5)">DNP</text>
<text x="233.7" y="89.6">GND</text>
<text x="249" y="89.6">GND</text>
<text x="259.2" y="89.6">GND</text>
<text x="89.8" y="95.6">VDD</text>
<text x="201.1" y="98.9" transform="rotate(-90 201.1 98.9)">C2</text>
<text x="211.8" y="98.9" transform="rotate(-90 211.8 98.9)">R6</text>
<text x="217.1" y="99.3" transform="rotate(-90 217.1 99.3)">10k</text>
<text x="279.8" y="96.5">VDD</text>
<text x="34.4" y="104.9">BC-HEADER-MODULE-SMT-OPTIMIZED</text>
<text x="207.4" y="102" transform="rotate(-90 207.4 102)">1uF/10V</text>
<text x="257.3" y="106.7">JP8</text>
<text x="83.2" y="110">GND</text>
<text x="200.6" y="110">GND</text>
<text x="210.8" y="110">GND</text>
<text x="37.9" y="120.3">JP1</text>
<text x="73.6" y="120.3">JP4</text>
<text x="279.7" y="130.5">GND</text>
<text x="28.4" y="132.2">BCH-S-SMT-07.5-14</text>
<text x="61.1" y="132.2">BCH-S-SMT-07.5-14-E-06</text>
<text x="156.4" y="133">CMWX1ZZABZ-078</text>
<text x="37.9" y="143.2">JP2</text>
<text x="73.6" y="143.2">JP5</text>
<text x="192.9" y="138.1">GND</text>
<text x="257.3" y="142.5">JP9</text>
<text x="164.4" y="146.4">ANT1</text>
<text x="28.4" y="155.2">BCH-P-SMT-06.0-14</text>
<text x="61.1" y="155.2">BCH-P-SMT-06.0-14-E-06</text>
<text x="256.9" y="156">DNP</text>
<text x="161" y="157.1">ANT-SS900</text>
<text x="109.1" y="187.1">FD1</text>
<text x="119.3" y="187.1">FD2</text>
<text x="129.5" y="187.1">FD3</text>
<text x="139.8" y="187.1">FD4</text>
<text x="150" y="187.1">FD5</text>
<text x="160.2" y="187.1">FD6</text>
</g>
<g font-size="2.2">
<text x="35.9" y="33.1">1</text>
<text x="43.9" y="34.3">P0/A0/TXD0</text>
<text x="61.9" y="34.3">P17/SDA1</text>
<text x="78.7" y="33.1">28</text>
<text x="103.8" y="30.4">TCXO_ON</text>
<text x="103.8" y="33">TCXO_OUT</text>
<text x="141.9" y="33.1">47</text>
<text x="141.9" y="30.6">48</text>
<text x="147" y="34.3">TCXO_OUT</text>
<text x="147" y="31.7">VDD_TCXO</text>
<text x="177.6" y="31.7">VDD_MCU</text>
<text x="179.6" y="34.3">VDD_RF</text>
<text x="191" y="35.7">4</text>
<text x="191" y="30.6">5</text>
<text x="191" y="33.1">6</text>
<text x="35.9" y="38.2">2</text>
<text x="43.9" y="39.4">P1/A1/RXD0</text>
<text x="62.1" y="39.4">P16/SCL1</text>
<text x="78.7" y="38.2">27</text>
<text x="103.8" y="40.6">P3/A3/RXD1</text>
<text x="141.9" y="40.8">24</text>
<text x="141.9" y="38.2">33</text>
<text x="147" y="41.9">PA2/ADC2</text>
<text x="147" y="39.4">PA0/WKUP1</text>
<text x="178" y="36.8">VDD_USB</text>
<text x="181.2" y="41.9">VREF+</text>
<text x="191" y="40.8">32</text>
<text x="19.6" y="43.2">P2/A2/TXD1</text>
<text x="35.9" y="43.3">3</text>
<text x="43.9" y="44.5">P2/A2/TXD1</text>
<text x="64.5" y="44.5">P15/CS</text>
<text x="78.7" y="43.3">26</text>
<text x="103.8" y="43.2">P2/A2/TXD1</text>
<text x="141.9" y="45.9">22</text>
<text x="141.9" y="43.3">23</text>
<text x="147" y="47">PA4/ADC4/DAC1</text>
<text x="147" y="44.5">PA3/ADC3</text>
<text x="19.6" y="48.3">P3/A3/RXD1</text>
<text x="35.9" y="48.5">4</text>
<text x="35.9" y="53.6">5</text>
<text x="43.9" y="49.6">P3/A3/RXD1</text>
<text x="61.9" y="49.6">P14/SCLK</text>
<text x="78.7" y="48.5">25</text>
<text x="78.7" y="53.6">24</text>
<text x="103.8" y="48.3">SX1276_DIO4</text>
<text x="103.8" y="53.4">MODEM_TXD</text>
<text x="141.9" y="53.6">19</text>
<text x="141.9" y="51">20</text>
<text x="141.9" y="48.5">21</text>
<text x="147" y="52.1">PA8/MCO</text>
<text x="147" y="49.6">PA5/ADC5/DAC2</text>
<text x="35.9" y="58.7">6</text>
<text x="43.9" y="54.7">P4/A4/DAC0</text>
<text x="43.9" y="59.8">P5/A5/DAC1</text>
<text x="62" y="54.7">P13/MOSI</text>
<text x="62" y="59.8">P12/MISO</text>
<text x="78.7" y="58.7">23</text>
<text x="103.8" y="56">MODEM_RXD</text>
<text x="141.9" y="56.1">18</text>
<text x="143.1" y="58.7">2</text>
<text x="147" y="59.8">PA11/USB_DM</text>
<text x="147" y="57.2">PA10/USART1_RX</text>
<text x="147" y="54.7">PA9/USART1_TX</text>
<text x="35.9" y="63.8">7</text>
<text x="43.9" y="64.9">P6/RTS1</text>
<text x="62.1" y="64.9">P11/TXD2</text>
<text x="78.7" y="63.8">22</text>
<text x="103.8" y="61.1">TCXO_ON</text>
<text x="103.8" y="63.6">SWDIO</text>
<text x="141.9" y="63.8">41</text>
<text x="143.1" y="61.2">1</text>
<text x="147" y="62.3">PA12/USB_DP</text>
<text x="147" y="64.9">PA13/SWDIO</text>
<text x="274.2" y="62.1">JP7</text>
<text x="35.9" y="68.9">8</text>
<text x="43.9" y="70">P7/CTS1</text>
<text x="61.7" y="70">P10/RXD2</text>
<text x="78.7" y="68.9">21</text>
<text x="103.8" y="66.2">SWCLK</text>
<text x="141.9" y="71.4">37</text>
<text x="141.9" y="66.3">42</text>
<text x="147" y="67.4">PA14/SWCLK</text>
<text x="183.9" y="67.4">ANT</text>
<text x="191" y="66.3">26</text>
<text x="35.9" y="74">9</text>
<text x="43.9" y="75.1">P8</text>
<text x="141.9" y="76.5">39</text>
<text x="141.9" y="74">40</text>
<text x="147" y="72.5">PB2/LPTIM1_OUT</text>
<text x="147" y="77.6">PB6/LPTIM1_ETR</text>
<text x="147" y="75.1">PB5/LPTIM1_IN1</text>
<text x="271" y="72.8">HUAYU-420004</text>
<text x="34.7" y="79.1">10</text>
<text x="43.9" y="80.2">P9</text>
<text x="68.5" y="80.2">INT</text>
<text x="78.7" y="79.1">19</text>
<text x="141.9" y="81.6">35</text>
<text x="141.9" y="79.1">38</text>
<text x="147" y="82.7">PB8/I2C1_SCL</text>
<text x="147" y="80.2">PB7/LPTIM1_IN2</text>
<text x="172.8" y="80.2">STSAFE_NRST</text>
<text x="191" y="79.1">31</text>
<text x="34.7" y="89.3">12</text>
<text x="34.9" y="84.2">11</text>
<text x="43.9" y="85.3">RESET</text>
<text x="66.3" y="85.3">SDA0</text>
<text x="78.7" y="84.2">18</text>
<text x="78.7" y="89.3">17</text>
<text x="141.9" y="84.2">36</text>
<text x="141.9" y="89.3">16</text>
<text x="141.9" y="86.7">17</text>
<text x="147" y="85.3">PB9/I2C1_SDA</text>
<text x="147" y="87.8">PB12/SPI2_NSS</text>
<text x="176.2" y="85.3">MCU_NRST</text>
<text x="191" y="84.2">34</text>
<text x="191" y="89.3">43</text>
<text x="216.1" y="89.1">BOOT</text>
<text x="216.1" y="84">RESET</text>
<text x="43.9" y="90.4">BOOT</text>
<text x="66.5" y="90.4">SCL0</text>
<text x="67.4" y="95.5">VDD</text>
<text x="78.7" y="94.4">16</text>
<text x="141.9" y="91.8">15</text>
<text x="141.9" y="94.4">14</text>
<text x="147" y="93">PB14/SPI2_MISO</text>
<text x="147" y="95.5">PB15/SPI2_MOSI</text>
<text x="147" y="90.4">PB13/SPI2_SCK</text>
<text x="181" y="95.5">GND_1</text>
<text x="182.2" y="90.4">BOOT</text>
<text x="191" y="94.4">3</text>
<text x="67.1" y="100.6">GND</text>
<text x="78.7" y="99.5">15</text>
<text x="103.8" y="99.3">TCXO_OUT</text>
<text x="141.9" y="99.5">46</text>
<text x="147" y="100.6">PH0-OSC_IN</text>
<text x="181" y="98">GND_2</text>
<text x="181" y="100.6">GND_3</text>
<text x="191" y="96.9">7</text>
<text x="191" y="99.5">25</text>
<text x="141.9" y="107.1">13</text>
<text x="141.9" y="102">45</text>
<text x="147" y="103.2">PH1-OSC_OUT</text>
<text x="181" y="103.2">GND_4</text>
<text x="181" y="105.7">GND_5</text>
<text x="191" y="102">27</text>
<text x="191" y="104.6">44</text>
<text x="191" y="107.1">49</text>
<text x="141.9" y="109.7">12</text>
<text x="143.1" y="112.2">8</text>
<text x="147" y="113.4">DBG_SX1276_DIO2</text>
<text x="147" y="110.8">DBG_SX1276_DIO1</text>
<text x="147" y="108.3">DBG_SX1276_DIO0</text>
<text x="181" y="108.3">GND_6</text>
<text x="181" y="110.8">GND_7</text>
<text x="181" y="113.4">GND_8</text>
<text x="191" y="109.7">50</text>
<text x="191" y="112.2">51</text>
<text x="231.4" y="109.5">SWDIO</text>
<text x="231.4" y="112.1">SWCLK</text>
<text x="252.8" y="109.7">2</text>
<text x="252.8" y="112.2">4</text>
<text x="265" y="109.7">1</text>
<text x="265" y="112.2">3</text>
<text x="103.8" y="117.2">SX1276_DIO4</text>
<text x="141.9" y="117.3">10</text>
<text x="142.1" y="119.9">11</text>
<text x="143.1" y="114.8">9</text>
<text x="147" y="115.9">DBG_SX1276_DIO3</text>
<text x="147" y="118.5">SX1276_DIO4</text>
<text x="179.8" y="118.5">GND_10</text>
<text x="181" y="115.9">GND_9</text>
<text x="191" y="114.8">52</text>
<text x="191" y="117.3">53</text>
<text x="191" y="119.9">54</text>
<text x="231.4" y="119.7">RESET</text>
<text x="251.6" y="119.9">10</text>
<text x="252.8" y="114.8">6</text>
<text x="252.8" y="117.3">8</text>
<text x="265" y="114.8">5</text>
<text x="265" y="119.9">9</text>
<text x="141.9" y="122.5">28</text>
<text x="141.9" y="125">30</text>
<text x="147" y="121">DBG_SX1276_DIO5</text>
<text x="147" y="123.6">DBG_CRF1</text>
<text x="179.8" y="123.6">GND_12</text>
<text x="180" y="121">GND_11</text>
<text x="191" y="122.5">55</text>
<text x="191" y="125">56</text>
<text x="141.9" y="127.6">29</text>
<text x="147" y="128.7">DBG_CRF3</text>
<text x="147" y="126.1">DBG_CRF2</text>
<text x="179.8" y="126.1">GND_13</text>
<text x="179.8" y="128.7">GND_14</text>
<text x="191" y="127.6">57</text>
<text x="231.4" y="147.8">RESET</text>
<text x="241.2" y="146.5">GND</text>
<text x="252.8" y="145.4">1</text>
<text x="252.8" y="148">3</text>
<text x="265" y="145.4">2</text>
<text x="265" y="148">4</text>
<text x="273" y="146.5">VDD</text>
<text x="231.4" y="150.4">MODEM_RXD</text>
<text x="252.8" y="150.5">5</text>
<text x="265" y="150.5">6</text>
<text x="231.4" y="160.6">BOOT</text>
<text x="231.4" y="158">MODEM_TXD</text>
</g>
<g font-size="1.8">
<text x="124.9" y="20.5" transform="rotate(-90 124.9 20.5)">TP9</text>
<text x="127.4" y="20.5" transform="rotate(-90 127.4 20.5)">TP6</text>
<text x="132.6" y="20.5" transform="rotate(-90 132.6 20.5)">TP7</text>
<text x="135.1" y="20.5" transform="rotate(-90 135.1 20.5)">TP8</text>
<text x="242.3" y="99.6" transform="rotate(-90 242.3 99.6)">TP1</text>
<text x="244.8" y="99.6" transform="rotate(-90 244.8 99.6)">TP2</text>
<text x="247.4" y="99.6" transform="rotate(-90 247.4 99.6)">TP3</text>
<text x="275.5" y="99.6" transform="rotate(-90 275.5 99.6)">TP4</text>
<text x="124.9" y="107.7" transform="rotate(-90 124.9 107.7)">TP10</text>
<text x="257.6" y="124.8">DNP</text>
<text x="275.5" y="126.4" transform="rotate(-90 275.5 126.4)">TP5</text>
</g>
</svg>
